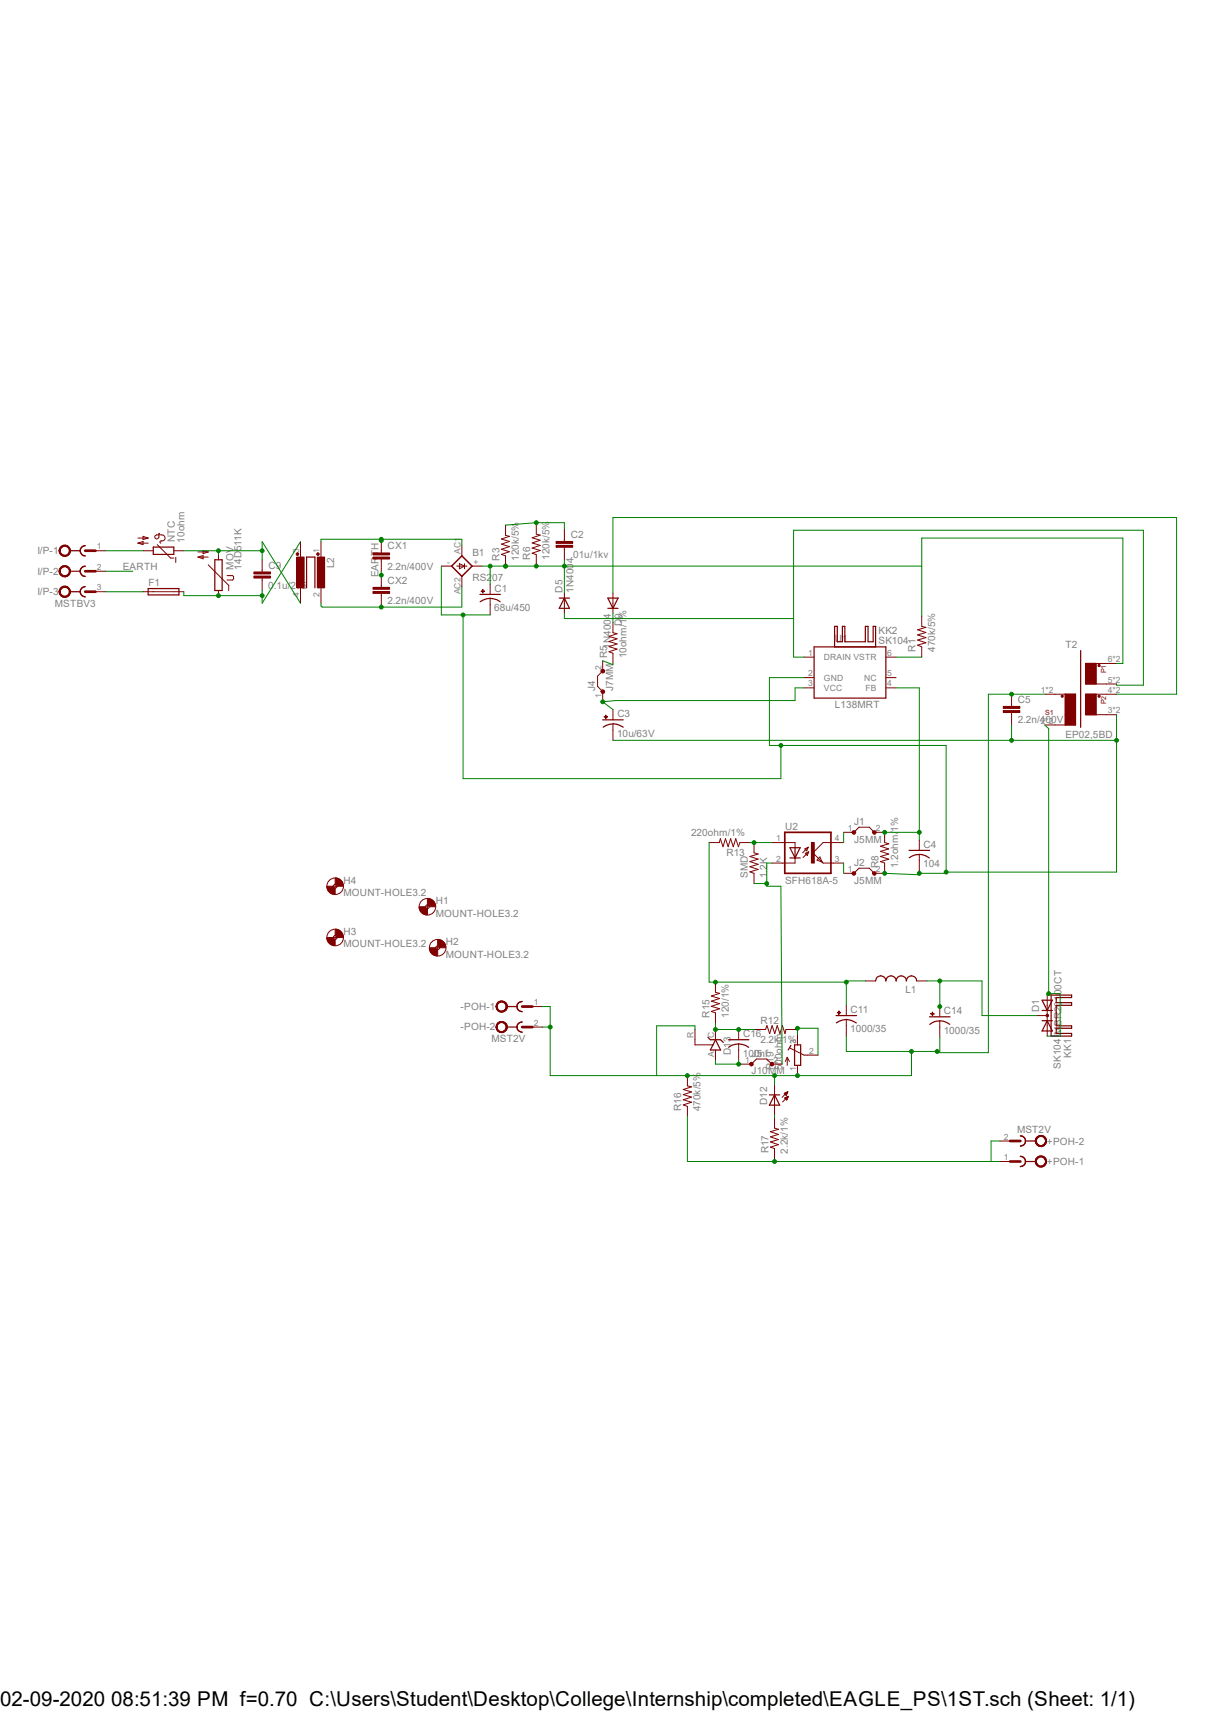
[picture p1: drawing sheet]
<svg xmlns="http://www.w3.org/2000/svg" width="210mm" height="297mm" viewBox="0 0 210 297" stroke-linecap="round" stroke-linejoin="round" font-family="sans-serif">
<path d="M106.3 108v1.8l.7 .1-1.4 .5 1.4 .4-1.4 .5 1.4 .4-1.4 .5 1.4 .4-1.4 .5 .7 .2v1.8M123 146.2h1.8l.1-.7 .5 1.4 .4-1.4 .5 1.4 .4-1.4 .5 1.4 .4-1.4 .5 1.4 .2-.7h1.8M153.4 144.4v1.8l.7 .2-1.4 .4 1.4 .5-1.4 .4 1.4 .5-1.4 .4 1.4 .5-1.4 .4 .7 .2v1.8M124.1 170.4v1.8l.7 .1-1.4 .5 1.4 .4-1.4 .5 1.4 .4-1.4 .5 1.4 .4-1.4 .5 .7 .2v1.8M131 178.6h1.8l.2-.7 .5 1.4 .4-1.4 .5 1.4 .4-1.4 .5 1.4 .4-1.4 .4 1.4 .2-.7h1.8M146.8 176.9v1.1M134.3 193.9v1.8l.7 .2-1.4 .4 1.4 .5-1.4 .4 1.4 .5-1.4 .4 1.4 .5-1.4 .4 .7 .3v1.7" fill="none" stroke="#800000" stroke-width=".17"/>
<path d="M145 176.2h3.5M145 177.5a2.84 2.84 0 0 1 3.5 0" fill="none" stroke="#800000" stroke-width=".21"/>
<path d="M145.2 175.6l.6 .1z" fill-rule="evenodd" fill="#800000"/>
<path d="M145.2 175.6l.6 .1z" fill="none" stroke="#800000" stroke-width=".17"/>
<path d="M145.5 175.4v.6z" fill-rule="evenodd" fill="#800000"/>
<path d="M145.5 175.4v.6zM146.8 174.4v1.8M146.8 178v1.7M163 177.1v1.1" fill="none" stroke="#800000" stroke-width=".17"/>
<path d="M161.2 176.4h3.6M163 177.1l1.2 .3 .5 .3M163 177.1l-.7 .1-1.1 .5" fill="none" stroke="#800000" stroke-width=".21"/>
<path d="M161.4 175.9h.6z" fill-rule="evenodd" fill="#800000"/>
<path d="M161.4 175.9h.6z" fill="none" stroke="#800000" stroke-width=".17"/>
<path d="M161.7 175.6l.1 .6z" fill-rule="evenodd" fill="#800000"/>
<path d="M85 103.8v1.1M161.7 175.6l.1 .6zM163 174.6v1.8M163 178.2v1.8" fill="none" stroke="#800000" stroke-width=".17"/>
<path d="M83.2 103.1h3.6M83.3 104.4a2.84 2.84 0 0 1 3.4 0" fill="none" stroke="#800000" stroke-width=".21"/>
<path d="M83.4 102.5l.6 .1z" fill-rule="evenodd" fill="#800000"/>
<path d="M83.4 102.5l.6 .1z" fill="none" stroke="#800000" stroke-width=".17"/>
<path d="M83.7 102.3l.1 .6z" fill-rule="evenodd" fill="#800000"/>
<g fill="none" stroke="#800000" stroke-width=".17">
<path d="M44 99.9h2.9v.4h-2.9zM44 99.2h2.9v.4h-2.9zM45.5 97.1v2.1M64.7 96.6h2.9v.4h-2.9zM64.7 95.9h2.9v.4h-2.9zM66.1 93.8v2.1M66.1 97v2.1M66.1 99.8v2.1M96.4 94.6h2.9v.4h-2.9zM96.4 93.9h2.9v.4h-2.9zM97.9 91.8v2.1M97.9 95v2.1"/>
<path d="M45.5 100.3v2.1M64.7 102.6h2.9v.4h-2.9zM64.7 101.9h2.9v.3h-2.9zM66.1 103v2.1M83.7 102.3l.1 .6zM85 101.3v1.8M85 104.9v1.8M106.3 125.6v1.1M174 123.3h2.9v.3h-2.9zM174 122.6h2.9v.3h-2.9zM175.4 120.4v2.2M175.4 123.6v2.2"/>
<path d="M159.4 145.8v1.7M159.4 148.3v2.8M128.1 178.6v1.8M128.1 181.1v2.8"/>
</g>
<path d="M44 99.4h2.9M64.7 96.8h2.9M64.7 96.1h2.9M96.4 94.8h2.9M96.4 94.1h2.9M44 100.1h2.9M64.7 102.8h2.9M64.7 102.1h2.9M174 123.4h2.9M174 122.7h2.9" fill="none" stroke="#800000" stroke-width=".34"/>
<path d="M104.5 124.9h3.6M106.3 125.6h.6l1.2 .6M106.3 125.6h-.6l-1.1 .6M157.6 147.5h3.6M159.4 148.2l1.2 .3 .6 .3M159.4 148.3h-.6l-1.1 .5M126.3 180.4h3.6M126.4 181.7a2.84 2.84 0 0 1 3.4 0" fill="none" stroke="#800000" stroke-width=".21"/>
<path d="M104.8 124.3l.6 .1z" fill-rule="evenodd" fill="#800000"/>
<path d="M104.8 124.3l.6 .1z" fill="none" stroke="#800000" stroke-width=".17"/>
<path d="M105 124.1l.1 .6z" fill-rule="evenodd" fill="#800000"/>
<g fill="none" stroke="#800000" stroke-width=".17">
<path d="M23.9 93.3h1.8M23.9 94.2l.9-.3v.6zM23.9 94.2h1.8M24.8 93l.9 .3-.9 .3zM24.8 95.5h1.8M27.3 94.5l2.3 2.3h.5M27.7 92.5l-.1 .1-.1 .7-.4 .2-.2-.1-.1-.4 .2-.1 1.1-.1a.55 .55 0 0 1 .5 .6 .55 .55 0 0 1-.7 .5l-.2 .1 .2 .2M30.1 95.5h1.8M30.5 96.7v.9M24.8 102.7h7.1M105 124.1l.1 .6zM106.3 123.1v1.8"/>
<path d="M106.3 126.7v1.7"/>
</g>
<path d="M26.6 94.9h3.5v1.3h-3.5zM25.7 102.1h5.3v1.1h-5.3zM177 200.6a.89 .89 0 0 1 .8 .9 .89 .89 0 0 1-.8 .9 .89 .89 0 0 0 .8-.9 .89 .89 0 0 0-.8-.9zM177.8 201.5h1.8" fill="none" stroke="#800000" stroke-width=".21"/>
<path d="M175.2 201.5h1.8" fill="none" stroke="#800000" stroke-width=".47"/>
<path d="M179.9 200.8a.98 .98 0 0 1 1.5 .3 .98 .98 0 0 1-.7 1.4 .98 .98 0 0 1-1.2-1h.2a.81 .81 0 0 1 1.1-.8 .81 .81 0 0 1 .3 1.3 .81 .81 0 0 1-1.3-.2l-.1-.3h-.2l.1-.4z" fill-rule="evenodd" fill="#800000"/>
<path d="M179.9 200.8a.98 .98 0 0 1 1.5 .3 .98 .98 0 0 1-.7 1.4 .98 .98 0 0 1-1.2-1h.2a.81 .81 0 0 1 1.1-.8 .81 .81 0 0 1 .3 1.3 .81 .81 0 0 1-1.3-.2l-.1-.3h-.2l.1-.4z" fill="none" stroke="#800000" stroke-width=".17"/>
<path d="M179.9 200.8a.98 .98 0 0 1 1.5 .3 .98 .98 0 0 1-.7 1.4 .98 .98 0 0 1-1.2-1h.2a.81 .81 0 0 1 1.1-.8 .81 .81 0 0 1 .3 1.3 .81 .81 0 0 1-1.3-.2l-.1-.3h-.2l.1-.4z" fill-rule="evenodd" fill="#800000"/>
<path d="M173.4 201.5h1.8M179.9 200.8a.98 .98 0 0 1 1.5 .3 .98 .98 0 0 1-.7 1.4 .98 .98 0 0 1-1.2-1h.2a.81 .81 0 0 1 1.1-.8 .81 .81 0 0 1 .3 1.3 .81 .81 0 0 1-1.3-.2l-.1-.3h-.2l.1-.4z" fill="none" stroke="#800000" stroke-width=".17"/>
<path d="M177 197.1a.89 .89 0 0 1 .8 .9 .89 .89 0 0 1-.8 .8 .89 .89 0 0 0 .8-.8 .89 .89 0 0 0-.8-.9zM177.8 198h1.8" fill="none" stroke="#800000" stroke-width=".21"/>
<path d="M175.2 198h1.8" fill="none" stroke="#800000" stroke-width=".47"/>
<path d="M179.9 197.2a.98 .98 0 0 1 1.5 .3 .98 .98 0 0 1-.7 1.4 .98 .98 0 0 1-1.2-.9h.2a.81 .81 0 0 1 1.1-.8 .81 .81 0 0 1 .3 1.3 .81 .81 0 0 1-1.3-.2l-.1-.3h-.2l.1-.5z" fill-rule="evenodd" fill="#800000"/>
<path d="M179.9 197.2a.98 .98 0 0 1 1.5 .3 .98 .98 0 0 1-.7 1.4 .98 .98 0 0 1-1.2-.9h.2a.81 .81 0 0 1 1.1-.8 .81 .81 0 0 1 .3 1.3 .81 .81 0 0 1-1.3-.2l-.1-.3h-.2l.1-.5z" fill="none" stroke="#800000" stroke-width=".17"/>
<path d="M179.9 197.2a.98 .98 0 0 1 1.5 .3 .98 .98 0 0 1-.7 1.4 .98 .98 0 0 1-1.2-.9h.2a.81 .81 0 0 1 1.1-.8 .81 .81 0 0 1 .3 1.3 .81 .81 0 0 1-1.3-.2l-.1-.3h-.2l.1-.5z" fill-rule="evenodd" fill="#800000"/>
<path d="M173.4 198h1.8M179.9 197.2a.98 .98 0 0 1 1.5 .3 .98 .98 0 0 1-.7 1.4 .98 .98 0 0 1-1.2-.9h.2a.81 .81 0 0 1 1.1-.8 .81 .81 0 0 1 .3 1.3 .81 .81 0 0 1-1.3-.2l-.1-.3h-.2l.1-.5z" fill="none" stroke="#800000" stroke-width=".17"/>
<path d="M87.9 174.6h1.8M89.9 174a.88 .88 0 0 0-.2 1 .88 .88 0 0 0 .9 .5 .89 .89 0 0 1-.9-.9 .89 .89 0 0 1 .9-.9z" fill="none" stroke="#800000" stroke-width=".21"/>
<path d="M90.6 174.6h1.7" fill="none" stroke="#800000" stroke-width=".47"/>
<path d="M86.3 173.9a.99 .99 0 0 1 1.6 .2 .99 .99 0 0 1-.6 1.5 .99 .99 0 0 1-1.3-1h.2a.79 .79 0 0 1 1.1-.7 .79 .79 0 0 1 .3 1.2 .79 .79 0 0 1-1.3-.1l-.1-.4h-.2z" fill-rule="evenodd" fill="#800000"/>
<path d="M86.3 173.9a.99 .99 0 0 1 1.6 .2 .99 .99 0 0 1-.6 1.5 .99 .99 0 0 1-1.3-1h.2a.79 .79 0 0 1 1.1-.7 .79 .79 0 0 1 .3 1.2 .79 .79 0 0 1-1.3-.1l-.1-.4h-.2z" fill="none" stroke="#800000" stroke-width=".17"/>
<path d="M86.3 173.9a.99 .99 0 0 1 1.6 .2 .99 .99 0 0 1-.6 1.5 .99 .99 0 0 1-1.3-1h.2a.79 .79 0 0 1 1.1-.7 .79 .79 0 0 1 .3 1.2 .79 .79 0 0 1-1.3-.1l-.1-.4h-.2z" fill-rule="evenodd" fill="#800000"/>
<path d="M86.3 173.9a.99 .99 0 0 1 1.6 .2 .99 .99 0 0 1-.6 1.5 .99 .99 0 0 1-1.3-1h.2a.79 .79 0 0 1 1.1-.7 .79 .79 0 0 1 .3 1.2 .79 .79 0 0 1-1.3-.1l-.1-.4h-.2zM92.3 174.6h1.8" fill="none" stroke="#800000" stroke-width=".17"/>
<path d="M87.9 178.2h1.8M89.9 177.5a.88 .88 0 0 0-.2 1 .88 .88 0 0 0 .9 .6 .89 .89 0 0 1-.9-.9 .89 .89 0 0 1 .9-.9z" fill="none" stroke="#800000" stroke-width=".21"/>
<path d="M90.6 178.2h1.7" fill="none" stroke="#800000" stroke-width=".47"/>
<path d="M86.3 177.5a.99 .99 0 0 1 1.6 .2 .99 .99 0 0 1-.6 1.4 .99 .99 0 0 1-1.3-.9h.2a.79 .79 0 0 1 1.1-.8 .79 .79 0 0 1 .3 1.3 .79 .79 0 0 1-1.3-.2l-.1-.3h-.2z" fill-rule="evenodd" fill="#800000"/>
<path d="M86.3 177.5a.99 .99 0 0 1 1.6 .2 .99 .99 0 0 1-.6 1.4 .99 .99 0 0 1-1.3-.9h.2a.79 .79 0 0 1 1.1-.8 .79 .79 0 0 1 .3 1.3 .79 .79 0 0 1-1.3-.2l-.1-.3h-.2z" fill="none" stroke="#800000" stroke-width=".17"/>
<path d="M86.3 177.5a.99 .99 0 0 1 1.6 .2 .99 .99 0 0 1-.6 1.4 .99 .99 0 0 1-1.3-.9h.2a.79 .79 0 0 1 1.1-.8 .79 .79 0 0 1 .3 1.3 .79 .79 0 0 1-1.3-.2l-.1-.3h-.2z" fill-rule="evenodd" fill="#800000"/>
<path d="M86.3 177.5a.99 .99 0 0 1 1.6 .2 .99 .99 0 0 1-.6 1.4 .99 .99 0 0 1-1.3-.9h.2a.79 .79 0 0 1 1.1-.8 .79 .79 0 0 1 .3 1.3 .79 .79 0 0 1-1.3-.2l-.1-.3h-.2zM92.3 178.2h1.8" fill="none" stroke="#800000" stroke-width=".17"/>
<path d="M12.1 95.5h1.8M14.2 94.9l.6-.2a.89 .89 0 0 0-.9 .8 .89 .89 0 0 0 .9 .9 .88 .88 0 0 1-.8-.5 .88 .88 0 0 1 .2-1z" fill="none" stroke="#800000" stroke-width=".21"/>
<path d="M14.8 95.5h1.8" fill="none" stroke="#800000" stroke-width=".47"/>
<path d="M10.6 94.8a.98 .98 0 0 1 1.5 .3 .98 .98 0 0 1-.7 1.4 .98 .98 0 0 1-1.2-1h.3a.8 .8 0 0 1 1.1-.6 .8 .8 0 0 1 .2 1.3 .8 .8 0 0 1-1.3-.3v-.4h-.3z" fill-rule="evenodd" fill="#800000"/>
<path d="M10.6 94.8a.98 .98 0 0 1 1.5 .3 .98 .98 0 0 1-.7 1.4 .98 .98 0 0 1-1.2-1h.3a.8 .8 0 0 1 1.1-.6 .8 .8 0 0 1 .2 1.3 .8 .8 0 0 1-1.3-.3v-.4h-.3z" fill="none" stroke="#800000" stroke-width=".17"/>
<path d="M10.6 94.8a.98 .98 0 0 1 1.5 .3 .98 .98 0 0 1-.7 1.4 .98 .98 0 0 1-1.2-1h.3a.8 .8 0 0 1 1.1-.6 .8 .8 0 0 1 .2 1.3 .8 .8 0 0 1-1.3-.3v-.4h-.3z" fill-rule="evenodd" fill="#800000"/>
<path d="M10.6 94.8a.98 .98 0 0 1 1.5 .3 .98 .98 0 0 1-.7 1.4 .98 .98 0 0 1-1.2-1h.3a.8 .8 0 0 1 1.1-.6 .8 .8 0 0 1 .2 1.3 .8 .8 0 0 1-1.3-.3v-.4h-.3zM16.6 95.5h1.7" fill="none" stroke="#800000" stroke-width=".17"/>
<path d="M12.1 99.1h1.8M14.2 98.5l.6-.3a.89 .89 0 0 0-.9 .9 .89 .89 0 0 0 .9 .9 .88 .88 0 0 1-.8-.6 .88 .88 0 0 1 .2-.9z" fill="none" stroke="#800000" stroke-width=".21"/>
<path d="M14.8 99.1h1.8" fill="none" stroke="#800000" stroke-width=".47"/>
<path d="M10.6 98.4a.98 .98 0 0 1 1.5 .3 .98 .98 0 0 1-.7 1.4 .98 .98 0 0 1-1.2-1h.3a.8 .8 0 0 1 1.1-.6 .8 .8 0 0 1 .2 1.3 .8 .8 0 0 1-1.3-.4v-.3h-.3z" fill-rule="evenodd" fill="#800000"/>
<path d="M10.6 98.4a.98 .98 0 0 1 1.5 .3 .98 .98 0 0 1-.7 1.4 .98 .98 0 0 1-1.2-1h.3a.8 .8 0 0 1 1.1-.6 .8 .8 0 0 1 .2 1.3 .8 .8 0 0 1-1.3-.4v-.3h-.3z" fill="none" stroke="#800000" stroke-width=".17"/>
<path d="M10.6 98.4a.98 .98 0 0 1 1.5 .3 .98 .98 0 0 1-.7 1.4 .98 .98 0 0 1-1.2-1h.3a.8 .8 0 0 1 1.1-.6 .8 .8 0 0 1 .2 1.3 .8 .8 0 0 1-1.3-.4v-.3h-.3z" fill-rule="evenodd" fill="#800000"/>
<path d="M10.6 98.4a.98 .98 0 0 1 1.5 .3 .98 .98 0 0 1-.7 1.4 .98 .98 0 0 1-1.2-1h.3a.8 .8 0 0 1 1.1-.6 .8 .8 0 0 1 .2 1.3 .8 .8 0 0 1-1.3-.4v-.3h-.3zM16.6 99.1h1.7" fill="none" stroke="#800000" stroke-width=".17"/>
<path d="M12.1 102.7h1.8M14.2 102a.88 .88 0 0 0-.2 1 .88 .88 0 0 0 .8 .5 .89 .89 0 0 1-.9-.8 .89 .89 0 0 1 .9-.9z" fill="none" stroke="#800000" stroke-width=".21"/>
<path d="M14.8 102.7h1.8" fill="none" stroke="#800000" stroke-width=".47"/>
<path d="M10.6 101.9a.98 .98 0 0 1 1.5 .3 .98 .98 0 0 1-.7 1.4 .98 .98 0 0 1-1.2-.9h.3a.8 .8 0 0 1 1.1-.7 .8 .8 0 0 1 .2 1.3 .8 .8 0 0 1-1.3-.3v-.3h-.3z" fill-rule="evenodd" fill="#800000"/>
<path d="M10.6 101.9a.98 .98 0 0 1 1.5 .3 .98 .98 0 0 1-.7 1.4 .98 .98 0 0 1-1.2-.9h.3a.8 .8 0 0 1 1.1-.7 .8 .8 0 0 1 .2 1.3 .8 .8 0 0 1-1.3-.3v-.3h-.3z" fill="none" stroke="#800000" stroke-width=".17"/>
<path d="M10.6 101.9a.98 .98 0 0 1 1.5 .3 .98 .98 0 0 1-.7 1.4 .98 .98 0 0 1-1.2-.9h.3a.8 .8 0 0 1 1.1-.7 .8 .8 0 0 1 .2 1.3 .8 .8 0 0 1-1.3-.3v-.3h-.3z" fill-rule="evenodd" fill="#800000"/>
<path d="M10.6 101.9a.98 .98 0 0 1 1.5 .3 .98 .98 0 0 1-.7 1.4 .98 .98 0 0 1-1.2-.9h.3a.8 .8 0 0 1 1.1-.7 .8 .8 0 0 1 .2 1.3 .8 .8 0 0 1-1.3-.3v-.3h-.3zM16.6 102.7h1.7M97.9 102.9v3.5M106.3 102.9v3.5M150.1 170.2h1.7M159 170.2h1.7M181.6 174.4v3.6" fill="none" stroke="#800000" stroke-width=".17"/>
<path d="M97 103.8h1.8M97.9 103.8l.9 1.7h-1.8zM105.4 103.8h1.8l-.9 1.7zM105.4 105.5h1.8M151.8 170.2a.89 .89 0 0 1 .9-.9 .89 .89 0 0 1 .9 .9 .89 .89 0 0 1 .9-.9 .89 .89 0 0 1 .9 .9 .89 .89 0 0 1 .9-.9 .89 .89 0 0 1 .9 .9 .89 .89 0 0 1 .9-.9 .89 .89 0 0 1 .9 .9M180.7 177.1h1.8M180.7 173.5h1.8l-.9 1.8zM180.7 175.3h1.8M181.6 177.1l.9 1.8h-1.8z" fill="none" stroke="#800000" stroke-width=".21"/>
<circle cx="181.6" cy="176.2" r=".24" fill="#800000"/>
<g fill="none" stroke="#800000" stroke-width=".17">
<path d="M34.3 95.8h1.8M34.3 96.6l.9-.2v.5zM34.3 96.6h1.8M35.2 95.5l.9 .3-.9 .3zM36.1 98l3.6 3.6v.8M37.9 96.2v.9M39.4 99.9h.9l.2 .1v.4l-.2 .2h-.9M76.5 98.2h1.8M79.2 98.2h1.8M79.7 97.8l.9 .4-.9 .5zM80.1 94.7v1.7M80.1 100v1.8"/>
<path d="M80.6 97.8v.9M81.9 98.2h1.8M37.9 102.4v.9M135.6 146.2h2.3v.9M137.9 148.8v.9h-2.3M139.6 147.3l.6-.3-.3 .6zM139.7 148l.6-.2-.3 .6zM140.2 147l-1 1M140.3 147.8l-1 1M142.2 148.7l.4 .9-.9-.4zM144.5 146.2h-1.8l-1.7 1.8 1.7 1.7h1.8M179.8 176.2h1.8"/>
<path d="M181.6 172.6v1.8M181.6 178v1.7"/>
<circle cx="181.6" cy="176.2" r=".24"/>
</g>
<path d="M37.3 97.1h1.2v5.3h-1.2zM137 147.1h1.8l-.9 1.7zM137 148.8h1.8M137.9 147.1v1.7" fill="none" stroke="#800000" stroke-width=".21"/>
<path d="M78.3 98.2l1.8-1.8 1.8 1.8-1.8 1.8z" fill="none" stroke="#800000" stroke-width=".25"/>
<path d="M136.1 144.4h8v7.1h-8z" fill="none" stroke="#800000" stroke-width=".3"/>
<path d="M140.7 146.2h.5v3.5h-.5z" fill-rule="evenodd" fill="#800000"/>
<g fill="none" stroke="#800000" stroke-width=".17">
<path d="M133.9 146.2h1.7M133.9 149.7h1.7M140.7 146.2h.5v3.5h-.5zM144.5 146.2h1.8M144.5 149.7h1.8M120.5 178.6v2.7h3.2M124.1 178.6v1.8M124.1 182.2v1.7M134.3 188.2v5.3M136 189.7h.5M136.1 189.7h.4M136.1 190.5h.5"/>
<path d="M136.1 189.8h.3M136.2 190.6h.3M136.2 190.5h.4M136.2 189.9h.2M136.2 189.6h.4M136.3 190.7h.2M136.3 189.9h.1M136.3 190.4h.4M136.3 190h.1M136.4 190.8h.1M136.4 189.5h.2M136.4 190.3h.3"/>
<path d="M136.5 189.5h.1M136.6 190.3h.1M136.6 189.4l-1 1M136.6 189.4l-.2 .6-.4-.3M136.6 189.4l-.6 .3M136.6 189.4h.1M136.7 190.2l-1 1M136.7 190.2l-.3 .6-.3-.3M136.7 190.2l-.6 .3M136.7 190.2h.1"/>
</g>
<path d="M53.2 102v-5.4h1.4v5.4M144.7 108.7h.5v2.6h.9v-2.6h.4v2.6h3.6v-2.6h.4v2.6h.9v-2.6h.4v3.5h-7.1zM122.8 180l.4 .4h1.8l.4 .4M182.3 172.6h3.5v.5h-2.6v.8h2.6v.5h-2.6v3.6h2.6v.4h-2.6v.9h2.6v.4h-3.5zM124.1 180.4l.9 1.8h-1.8zM133.4 189.9h1.8M134.3 189.9l.9 1.8h-1.8z" fill="none" stroke="#800000" stroke-width=".21"/>
<circle cx="51.6" cy="96.1" r=".24" fill="#800000"/>
<circle cx="51.6" cy="96.1" r=".24" fill="none" stroke="#800000" stroke-width=".17"/>
<circle cx="55.1" cy="96.1" r=".24" fill="#800000"/>
<circle cx="55.1" cy="96.1" r=".24" fill="none" stroke="#800000" stroke-width=".17"/>
<path d="M55 96.6h1.3v5.4h-1.3z" fill-rule="evenodd" fill="#800000"/>
<path d="M55 96.6h1.3v5.4h-1.3z" fill="none" stroke="#800000" stroke-width=".17"/>
<path d="M51.5 96.6h1.2v5.4h-1.2z" fill-rule="evenodd" fill="#800000"/>
<g fill="none" stroke="#800000" stroke-width=".17">
<path d="M51.5 96.6h1.2v5.4h-1.2zM52.1 94v3.5M55.7 94v3.5M52.1 101.1v3.5M55.7 101.1v3.5M139.4 117.6h1.8M139.4 119.3h1.8M139.4 114h1.8M153.6 117.6h1.8M153.6 119.3h1.8M153.6 114h1.8M190.1 115.1h1.8"/>
<path d="M190.1 118.7h1.8M183 120.4h1.7M183 125.8h1.7M190.1 120.4h1.8M190.1 124h1.8M138.3 179.5v1.8M136.5 183.4v1.4M136.5 183.4l-.3 .7M136.5 183.4l.4 .7M137 181.8l2.4 1.2h2.5M138.3 184.8v1.8"/>
</g>
<path d="M141.2 112.2h12.4v8.9h-12.4zM187.4 112.9v13.3M188.3 115.1h1.8v3.6h-1.8zM184.7 120.4h1.8v5.4h-1.8zM188.3 120.4h1.8v3.6h-1.8zM137.2 181.4l-.5 .8M137.8 181.3h1.1v3.5h-1.1z" fill="none" stroke="#800000" stroke-width=".21"/>
<path d="M184.1 120.7h.3v.2h-.3z" fill-rule="evenodd" fill="#800000"/>
<path d="M184.1 120.7h.3v.2h-.3z" fill="none" stroke="#800000" stroke-width=".17"/>
<path d="M190.5 115.3h.3v.3h-.3z" fill-rule="evenodd" fill="#800000"/>
<path d="M190.5 115.3h.3v.3h-.3z" fill="none" stroke="#800000" stroke-width=".17"/>
<path d="M190.5 120.7h.3v.2h-.3z" fill-rule="evenodd" fill="#800000"/>
<path d="M190.5 120.7h.3v.2h-.3z" fill="none" stroke="#800000" stroke-width=".17"/>
<path d="M188.3 115.1h1.8v3.6h-1.8z" fill-rule="evenodd" fill="#800000"/>
<path d="M188.3 115.1h1.8v3.6h-1.8z" fill="none" stroke="#800000" stroke-width=".17"/>
<path d="M188.3 120.4h1.8v3.6h-1.8z" fill-rule="evenodd" fill="#800000"/>
<path d="M188.3 120.4h1.8v3.6h-1.8z" fill="none" stroke="#800000" stroke-width=".17"/>
<path d="M184.7 120.4h1.8v5.4h-1.8z" fill-rule="evenodd" fill="#800000"/>
<path d="M191.9 115.1h1.7M191.9 118.7h1.7M181.2 120.4h1.8M181.2 125.8h1.8M184.7 120.4h1.8v5.4h-1.8zM191.9 120.4h1.7M191.9 124h1.7" fill="none" stroke="#800000" stroke-width=".17"/>
<path d="M74.1 155.9a1.38 1.38 0 0 1 1.4 1.4h-1l-.2-.3-.2-.1z" fill-rule="evenodd" fill="#800000"/>
<path d="M74.1 155.9a1.38 1.38 0 0 1 1.4 1.4h-1l-.2-.3-.2-.1z" fill="none" stroke="#800000" stroke-width=".17"/>
<path d="M72.7 157.3h1l.2 .3h.2v1.1a1.38 1.38 0 0 1-1.4-1.4z" fill-rule="evenodd" fill="#800000"/>
<g fill="none" stroke="#800000" stroke-width=".17">
<path d="M72.7 157.3h1l.2 .3h.2v1.1a1.38 1.38 0 0 1-1.4-1.4zM73.7 157.3h.8M74.1 156.9v.7"/>
<circle cx="74.1" cy="157.3" r="1.44"/>
<circle cx="74.1" cy="157.3" r=".33"/>
</g>
<path d="M75.9 163a1.38 1.38 0 0 1 1.4 1.4h-1.1v-.2l-.3-.2z" fill-rule="evenodd" fill="#800000"/>
<path d="M75.9 163a1.38 1.38 0 0 1 1.4 1.4h-1.1v-.2l-.3-.2z" fill="none" stroke="#800000" stroke-width=".17"/>
<path d="M74.5 164.4h1l.2 .3 .2 .1v1a1.32 1.32 0 0 1-1.4-1.4z" fill-rule="evenodd" fill="#800000"/>
<g fill="none" stroke="#800000" stroke-width=".17">
<path d="M74.5 164.4h1l.2 .3 .2 .1v1a1.32 1.32 0 0 1-1.4-1.4zM75.5 164.4h.7M75.9 164v.8"/>
<circle cx="75.9" cy="164.4" r="1.44"/>
<circle cx="75.9" cy="164.4" r=".33"/>
</g>
<path d="M58.1 161.2a1.38 1.38 0 0 1 1.4 1.4h-1l-.1-.2-.3-.1z" fill-rule="evenodd" fill="#800000"/>
<path d="M58.1 161.2a1.38 1.38 0 0 1 1.4 1.4h-1l-.1-.2-.3-.1z" fill="none" stroke="#800000" stroke-width=".17"/>
<path d="M56.7 162.6h1l.1 .2 .3 .2v1a1.38 1.38 0 0 1-1.4-1.4z" fill-rule="evenodd" fill="#800000"/>
<g fill="none" stroke="#800000" stroke-width=".17">
<path d="M56.7 162.6h1l.1 .2 .3 .2v1a1.38 1.38 0 0 1-1.4-1.4zM57.7 162.6h.8M58.1 162.3v.7"/>
<circle cx="58.1" cy="162.6" r="1.44"/>
<circle cx="58.1" cy="162.6" r=".33"/>
</g>
<path d="M58.1 152.3a1.38 1.38 0 0 1 1.4 1.5h-1l-.4-.4z" fill-rule="evenodd" fill="#800000"/>
<path d="M58.1 152.3a1.38 1.38 0 0 1 1.4 1.5h-1l-.4-.4z" fill="none" stroke="#800000" stroke-width=".17"/>
<path d="M56.7 153.8h1l.1 .1 .3 .2v1.1a1.38 1.38 0 0 1-1.4-1.4z" fill-rule="evenodd" fill="#800000"/>
<g fill="none" stroke="#800000" stroke-width=".17">
<path d="M87.7 91.1v1.8l.6 .1-1.3 .5 1.3 .4-1.3 .5 1.3 .4-1.3 .5 1.3 .4-1.3 .5 .7 .2v1.8M93 90.9v1.8l.7 .1-1.4 .5 1.4 .4-1.4 .5 1.4 .4-1.4 .5 1.4 .4-1.4 .5 .7 .2v1.8M159.9 106.9v1.8l.7 .1-1.5 .5 1.5 .4-1.5 .5 1.5 .4-1.5 .4 1.5 .5-1.5 .4 .8 .3v1.8M56.7 153.8h1l.1 .1 .3 .2v1.1a1.38 1.38 0 0 1-1.4-1.4zM57.7 153.8h.8M58.1 153.4v.7M148.1 144.4l.9-.9h1.7l.9 .9"/>
<circle cx="58.1" cy="153.8" r="1.44"/>
<circle cx="58.1" cy="153.8" r=".33"/>
</g>
<path d="M147.9 144.2h.4l.1 .2-.1 .3h-.4l-.2-.3h.4h-.4z" fill-rule="evenodd" fill="#800000"/>
<path d="M147.9 144.2h.4l.1 .2-.1 .3h-.4l-.2-.3h.4h-.4z" fill="none" stroke="#800000" stroke-width=".17"/>
<path d="M151.4 144.2h.4l.2 .2-.2 .3h-.4l-.1-.3h.4h-.4z" fill-rule="evenodd" fill="#800000"/>
<path d="M146.3 144.4h1.8M148.1 151.5l.9-.9h1.7l.9 .9M151.4 144.2h.4l.2 .2-.2 .3h-.4l-.1-.3h.4h-.4zM151.6 144.4h1.8" fill="none" stroke="#800000" stroke-width=".17"/>
<path d="M147.9 151.3h.4l.1 .2-.1 .3h-.4l-.2-.3h.4h-.4z" fill-rule="evenodd" fill="#800000"/>
<path d="M147.9 151.3h.4l.1 .2-.1 .3h-.4l-.2-.3h.4h-.4z" fill="none" stroke="#800000" stroke-width=".17"/>
<path d="M151.4 151.3h.4l.2 .2-.2 .3h-.4l-.1-.3h.4h-.4z" fill-rule="evenodd" fill="#800000"/>
<path d="M104.5 116.4l-.9 .9v1.8l.9 .9M146.3 151.5h1.8M151.4 151.3h.4l.2 .2-.2 .3h-.4l-.1-.3h.4h-.4zM151.6 151.5h1.8M119.2 186.6v1.8l.7 .2-1.4 .4 1.4 .4-1.4 .5 1.4 .4-1.4 .5 1.4 .4-1.4 .5 .7 .2v1.8" fill="none" stroke="#800000" stroke-width=".17"/>
<path d="M104.3 119.8h.5v.4h-.5l-.1-.2h.4h-.4z" fill-rule="evenodd" fill="#800000"/>
<path d="M104.3 119.8h.5v.4h-.5l-.1-.2h.4h-.4z" fill="none" stroke="#800000" stroke-width=".17"/>
<path d="M104.3 116.2h.5v.5h-.5l-.1-.3h.4h-.4z" fill-rule="evenodd" fill="#800000"/>
<path d="M104.3 116.2h.5v.5h-.5l-.1-.3h.4h-.4zM104.5 114.6v1.8M104.5 120v1.8M130.3 184.6l.9-.9h1.8l.9 .9" fill="none" stroke="#800000" stroke-width=".17"/>
<path d="M130.1 184.4l.2-.1 .3 .1v.4l-.3 .2-.2-.2-.1-.2h.3h-.3z" fill-rule="evenodd" fill="#800000"/>
<path d="M130.1 184.4l.2-.1 .3 .1v.4l-.3 .2-.2-.2-.1-.2h.3h-.3z" fill="none" stroke="#800000" stroke-width=".17"/>
<path d="M133.6 184.4l.3-.1 .2 .1v.4l-.2 .2-.3-.2v-.2h.3h-.3z" fill-rule="evenodd" fill="#800000"/>
<path d="M130.8 146.2v1.8l.7 .2-1.5 .4 1.5 .5-1.5 .4 1.5 .4-1.5 .5 1.5 .4-1.5 .5 .8 .2v1.8M128.5 184.6h1.8M133.6 184.4l.3-.1 .2 .1v.4l-.2 .2-.3-.2v-.2h.3h-.3zM133.9 184.6h1.7" fill="none" stroke="#800000" stroke-width=".17"/>
<path d="M18.3 95.5h6.5M31.9 95.5h13.6M37.9 95.5v.7M18.3 102.7h6.5" fill="none" stroke="#008000" stroke-width=".17"/>
<circle cx="37.9" cy="95.5" r=".33" fill="#008000"/>
<g fill="none" stroke="#008000" stroke-width=".17">
<path d="M45.5 94v3.1"/>
<circle cx="37.9" cy="95.5" r=".33"/>
</g>
<circle cx="45.5" cy="95.5" r=".33" fill="#008000"/>
<g fill="none" stroke="#008000" stroke-width=".17">
<path d="M45.5 94l6.6 10.6M31.9 102.7v.6h13.6"/>
<circle cx="45.5" cy="95.5" r=".33"/>
</g>
<circle cx="37.9" cy="103.3" r=".33" fill="#008000"/>
<g fill="none" stroke="#008000" stroke-width=".17">
<path d="M45.5 102.4v2.2"/>
<circle cx="37.9" cy="103.3" r=".33"/>
</g>
<circle cx="45.5" cy="103.3" r=".33" fill="#008000"/>
<g fill="none" stroke="#008000" stroke-width=".17">
<path d="M52.1 94l-6.6 10.6M55.7 94v-.4h24.4v1.1M66.1 93.6v.4"/>
<circle cx="45.5" cy="103.3" r=".33"/>
</g>
<circle cx="66.1" cy="93.6" r=".33" fill="#008000"/>
<circle cx="66.1" cy="93.6" r=".33" fill="none" stroke="#008000" stroke-width=".17"/>
<circle cx="66.1" cy="93.8" r=".33" fill="#008000"/>
<g fill="none" stroke="#008000" stroke-width=".17">
<path d="M66.1 105.1v.2M80.1 101.8v3.5h-24.2l-.2-.2v-.5"/>
<circle cx="66.1" cy="93.8" r=".33"/>
</g>
<circle cx="66.1" cy="105.3" r=".33" fill="#008000"/>
<g fill="none" stroke="#008000" stroke-width=".17">
<path d="M18.3 99.1h4.7M66.1 99.1v.9"/>
<circle cx="66.1" cy="105.3" r=".33"/>
</g>
<circle cx="66.1" cy="99.8" r=".33" fill="#008000"/>
<g fill="none" stroke="#008000" stroke-width=".17">
<path d="M83.7 98.2h4M85 98.2v3.1"/>
<circle cx="66.1" cy="99.8" r=".33"/>
</g>
<circle cx="85" cy="98.2" r=".33" fill="#008000"/>
<g fill="none" stroke="#008000" stroke-width=".17">
<path d="M93 98v.2h-5.3"/>
<circle cx="85" cy="98.2" r=".33"/>
</g>
<circle cx="87.7" cy="98.2" r=".33" fill="#008000"/>
<g fill="none" stroke="#008000" stroke-width=".17">
<path d="M93 98.2h4.9"/>
<circle cx="87.7" cy="98.2" r=".33"/>
</g>
<circle cx="93" cy="98.2" r=".33" fill="#008000"/>
<g fill="none" stroke="#008000" stroke-width=".17">
<path d="M97.9 97.1v5.8"/>
<circle cx="93" cy="98.2" r=".33"/>
</g>
<circle cx="97.9" cy="98.2" r=".33" fill="#008000"/>
<g fill="none" stroke="#008000" stroke-width=".17">
<path d="M97.9 98.2h62M159.9 106.9v-13.6h34.8v21.8h-1.1"/>
<circle cx="97.9" cy="98.2" r=".33"/>
</g>
<circle cx="87.7" cy="98.2" r=".33" fill="#008000"/>
<g fill="none" stroke="#008000" stroke-width=".17">
<path d="M93 90.7l-5.3 .4M93 90.7v.2M93 90.7h4.9v1.1"/>
<circle cx="87.7" cy="98.2" r=".33"/>
</g>
<circle cx="93" cy="90.7" r=".33" fill="#008000"/>
<g fill="none" stroke="#008000" stroke-width=".17">
<path d="M123 146.2v24.2h1.1M150.1 170.2h-3.3v4.2"/>
<circle cx="93" cy="90.7" r=".33"/>
</g>
<circle cx="146.8" cy="170.4" r=".33" fill="#008000"/>
<g fill="none" stroke="#008000" stroke-width=".17">
<path d="M124.1 170.4h22.7"/>
<circle cx="146.8" cy="170.4" r=".33"/>
</g>
<circle cx="124.1" cy="170.4" r=".33" fill="#008000"/>
<g fill="none" stroke="#008000" stroke-width=".17">
<path d="M160.7 170.2h9.6v6h9.5M163 170.2v4.6"/>
<circle cx="124.1" cy="170.4" r=".33"/>
</g>
<circle cx="163" cy="170.2" r=".33" fill="#008000"/>
<circle cx="163" cy="170.2" r=".33" fill="none" stroke="#008000" stroke-width=".17"/>
<circle cx="163" cy="174.6" r=".33" fill="#008000"/>
<g fill="none" stroke="#008000" stroke-width=".17">
<path d="M130.1 146.2h3.8"/>
<circle cx="163" cy="174.6" r=".33"/>
</g>
<circle cx="130.8" cy="146.2" r=".33" fill="#008000"/>
<g fill="none" stroke="#008000" stroke-width=".17">
<path d="M181.2 125.8l.7 .6v46M181.6 172.6v-.2h2.3v7.3h-2.3"/>
<circle cx="130.8" cy="146.2" r=".33"/>
</g>
<circle cx="181.9" cy="172.4" r=".33" fill="#008000"/>
<g fill="none" stroke="#008000" stroke-width=".17">
<path d="M124.1 177.5v1.1h6.9"/>
<circle cx="181.9" cy="172.4" r=".33"/>
</g>
<circle cx="124.1" cy="178.6" r=".33" fill="#008000"/>
<circle cx="124.1" cy="178.6" r=".33" fill="none" stroke="#008000" stroke-width=".17"/>
<circle cx="128.1" cy="178.6" r=".33" fill="#008000"/>
<g fill="none" stroke="#008000" stroke-width=".17">
<path d="M138.3 178.4l-.2 .2M138.3 178.4v1.1M138.3 178.4h3.6"/>
<circle cx="128.1" cy="178.6" r=".33"/>
</g>
<circle cx="138.3" cy="178.4" r=".33" fill="#008000"/>
<g fill="none" stroke="#008000" stroke-width=".17">
<path d="M141.9 178.4v4.6M119.2 193.7v7.8h54.2M134.3 193.5v.4M173.4 198h-1.5v3.5M134.3 201v.5"/>
<circle cx="138.3" cy="178.4" r=".33"/>
</g>
<circle cx="134.3" cy="201.5" r=".33" fill="#008000"/>
<g fill="none" stroke="#008000" stroke-width=".17">
<path d="M94.1 174.6h1.3v3.6h-1.3M113.9 178h6.6v.6"/>
<circle cx="134.3" cy="201.5" r=".33"/>
</g>
<circle cx="95.4" cy="178.2" r=".33" fill="#008000"/>
<g fill="none" stroke="#008000" stroke-width=".17">
<path d="M95.4 178.2v8.4h42.9M134.3 186.6v1.6"/>
<circle cx="95.4" cy="178.2" r=".33"/>
</g>
<circle cx="134.3" cy="186.6" r=".33" fill="#008000"/>
<g fill="none" stroke="#008000" stroke-width=".17">
<path d="M113.9 178v8.6"/>
<circle cx="134.3" cy="186.6" r=".33"/>
</g>
<circle cx="138.3" cy="186.6" r=".33" fill="#008000"/>
<g fill="none" stroke="#008000" stroke-width=".17">
<path d="M146.8 179.7v2.7h16.2v-2.4M158.1 182.4v4.2h-19.8"/>
<circle cx="138.3" cy="186.6" r=".33"/>
</g>
<circle cx="158.1" cy="182.4" r=".33" fill="#008000"/>
<g fill="none" stroke="#008000" stroke-width=".17">
<path d="M181.2 120.4h-9.8v62.2h-8.9v-.2"/>
<circle cx="158.1" cy="182.4" r=".33"/>
</g>
<circle cx="162.5" cy="182.4" r=".33" fill="#008000"/>
<circle cx="162.5" cy="182.4" r=".33" fill="none" stroke="#008000" stroke-width=".17"/>
<circle cx="175.4" cy="120.4" r=".33" fill="#008000"/>
<circle cx="175.4" cy="120.4" r=".33" fill="none" stroke="#008000" stroke-width=".17"/>
<circle cx="119.2" cy="186.6" r=".33" fill="#008000"/>
<g fill="none" stroke="#008000" stroke-width=".17">
<path d="M130.8 153.3h2.2M133.9 149.7h-.9v4.1h2.4l.2 30.8"/>
<circle cx="119.2" cy="186.6" r=".33"/>
</g>
<circle cx="133" cy="153.3" r=".33" fill="#008000"/>
<g fill="none" stroke="#008000" stroke-width=".17">
<path d="M106.3 106.4v1.6M139.4 119.3h-1.5v2.2h-31.1l-2.3 .3 1.8 1.3"/>
<circle cx="133" cy="153.3" r=".33"/>
</g>
<circle cx="104.5" cy="121.8" r=".33" fill="#008000"/>
<g fill="none" stroke="#008000" stroke-width=".17">
<path d="M76.5 98.2v8.5h8.5M80.3 106.7v28.4h55.1M97.9 106.4v.9h39.7M106.3 102.9v-13.1h97.7v30.6h-10.4M139.4 114h-1.8v-22h60.7v26.9h-4.7v-.2M155.4 114h4.5"/>
<circle cx="104.5" cy="121.8" r=".33"/>
</g>
<circle cx="80.3" cy="106.7" r=".33" fill="#008000"/>
<g fill="none" stroke="#008000" stroke-width=".17">
<path d="M139.4 117.6h-6v11.7h30.7v22.2h-4.7v-.4M135.4 129.3v5.8"/>
<circle cx="80.3" cy="106.7" r=".33"/>
</g>
<circle cx="135.4" cy="129.3" r=".33" fill="#008000"/>
<g fill="none" stroke="#008000" stroke-width=".17">
<path d="M193.6 128.4v22.9h-29.5"/>
<circle cx="135.4" cy="129.3" r=".33"/>
</g>
<circle cx="164.1" cy="151.3" r=".33" fill="#008000"/>
<g fill="none" stroke="#008000" stroke-width=".17">
<path d="M106.3 128.4h69.1M193.6 124v4.4"/>
<circle cx="164.1" cy="151.3" r=".33"/>
</g>
<circle cx="193.6" cy="128.4" r=".33" fill="#008000"/>
<g fill="none" stroke="#008000" stroke-width=".17">
<path d="M175.4 125.8v2.6h18.2"/>
<circle cx="193.6" cy="128.4" r=".33"/>
</g>
<circle cx="175.4" cy="128.4" r=".33" fill="#008000"/>
<g fill="none" stroke="#008000" stroke-width=".17">
<path d="M153.4 151.5l6 .3v-.3"/>
<circle cx="175.4" cy="128.4" r=".33"/>
</g>
<circle cx="153.4" cy="151.5" r=".33" fill="#008000"/>
<circle cx="153.4" cy="151.5" r=".33" fill="none" stroke="#008000" stroke-width=".17"/>
<circle cx="159.4" cy="151.5" r=".33" fill="#008000"/>
<g fill="none" stroke="#008000" stroke-width=".17">
<path d="M155.4 119.3h4v26.5M146.3 144.4v1.8M153.4 144.4h6"/>
<circle cx="159.4" cy="151.5" r=".33"/>
</g>
<circle cx="153.4" cy="144.4" r=".33" fill="#008000"/>
<circle cx="153.4" cy="144.4" r=".33" fill="none" stroke="#008000" stroke-width=".17"/>
<circle cx="159.4" cy="144.4" r=".33" fill="#008000"/>
<g fill="none" stroke="#008000" stroke-width=".17">
<path d="M104.5 114.6l1.8 .7v-.2M146.3 149.7v1.8M124.1 183.9v.7h4v-.7"/>
<circle cx="159.4" cy="144.4" r=".33"/>
</g>
<circle cx="128.1" cy="184.6" r=".33" fill="#008000"/>
<g fill="none" stroke="#008000" stroke-width=".17">
<path d="M128.1 184.6h.4"/>
<circle cx="128.1" cy="184.6" r=".33"/>
</g>
<text font-size="3.6" x="0" y="296">02-09-2020 08:51:39 PM f=0.70 C:\Users\Student\Desktop\College\Internship\completed\EAGLE_PS\1ST.sch (Sheet: 1/1)</text>
<g font-size="1.7" fill="#808080">
<text x="30.3" y="94.1" transform="rotate(-90 30.3 94.1)">NTC</text>
<text x="32" y="94.1" transform="rotate(-90 32 94.1)">10ohm</text>
<text x="67.2" y="95.3">CX1</text>
<text x="99" y="93.3">C2</text>
<text x="6.5" y="96.2">I/P-1</text>
<text x="6.5" y="99.7">I/P-2</text>
<text x="21.3" y="98.9">EARTH</text>
<text x="25.7" y="101.7">F1</text>
<text x="40.5" y="98.8" transform="rotate(-90 40.5 98.8)">MOV</text>
<text x="41.9" y="98.9" transform="rotate(-90 41.9 98.9)">14D511K</text>
<text x="46.6" y="98.6">C9</text>
<text x="58" y="98.6" transform="rotate(-90 58 98.6)">L2</text>
<text x="65.7" y="100.2" transform="rotate(-90 65.7 100.2)">EARTH</text>
<text x="67.2" y="98.8">2.2n/400V</text>
<text x="67.2" y="101.3">CX2</text>
<text x="81.9" y="100.9">RS207</text>
<text x="81.9" y="96.4">B1</text>
<text x="86.6" y="97.3" transform="rotate(-90 86.6 97.3)">R3</text>
<text x="90" y="97.3" transform="rotate(-90 90 97.3)">120k/5%</text>
<text x="91.9" y="97.1" transform="rotate(-90 91.9 97.1)">R6</text>
<text x="95.3" y="97.1" transform="rotate(-90 95.3 97.1)">120k/5%</text>
<text x="98.9" y="96.9">.01u/1kv</text>
<text x="6.5" y="103.3">I/P-3</text>
<text x="9.5" y="105.3">MSTBV3</text>
<text x="46.5" y="102.2">0.1u/275</text>
<text x="67.2" y="104.9">2.2n/400V</text>
<text x="85.7" y="106">68u/450</text>
<text x="85.8" y="102.7">C1</text>
<text x="97.5" y="102.8" transform="rotate(-90 97.5 102.8)">D5</text>
<text x="99.5" y="102.9" transform="rotate(-90 99.5 102.9)">1N4004</text>
<text x="105.9" y="112.6" transform="rotate(-90 105.9 112.6)">1N4004</text>
<text x="107.9" y="108.7" transform="rotate(-90 107.9 108.7)">D9</text>
<text x="144.8" y="111.3">U1</text>
<text x="152.4" y="111.8">SK104</text>
<text x="152.4" y="110">KK2</text>
<text x="158.8" y="113.1" transform="rotate(-90 158.8 113.1)">R1</text>
<text x="162.2" y="113.1" transform="rotate(-90 162.2 113.1)">470k/5%</text>
<text x="184.8" y="112.4">T2</text>
<text x="103.2" y="119.9" transform="rotate(-90 103.2 119.9)">J4</text>
<text x="105.3" y="114.2" transform="rotate(-90 105.3 114.2)">R5</text>
<text x="106.3" y="119.9" transform="rotate(-90 106.3 119.9)">J7MM</text>
<text x="108.6" y="114.2" transform="rotate(-90 108.6 114.2)">10ohm/1%</text>
<text x="107.1" y="124.4">C3</text>
<text x="144.8" y="122.9">L138MRT</text>
<text x="176.5" y="125.5">2.2n/400V</text>
<text x="176.5" y="122">C5</text>
<text x="107" y="127.8">10u/63V</text>
<text x="184.8" y="128">EP02,5BD</text>
<text x="136.1" y="144">U2</text>
<text x="148.1" y="143.1">J1</text>
<text x="119.8" y="145.1">220ohm/1%</text>
<text x="126" y="148.5">R13</text>
<text x="148.1" y="146.2">J5MM</text>
<text x="160.1" y="147.1">C4</text>
<text x="59.6" y="155.5">MOUNT-HOLE3.2</text>
<text x="59.6" y="153.3">H4</text>
<text x="129.7" y="152.4" transform="rotate(-90 129.7 152.4)">SMD</text>
<text x="133.1" y="152.4" transform="rotate(-90 133.1 152.4)">1.2K</text>
<text x="136.1" y="153.3">SFH618A-5</text>
<text x="148.1" y="153.3">J5MM</text>
<text x="148.1" y="150.2">J2</text>
<text x="152.4" y="150.6" transform="rotate(-90 152.4 150.6)">R8</text>
<text x="155.7" y="150.6" transform="rotate(-90 155.7 150.6)">1.2ohm/1%</text>
<text x="160.1" y="150.5">104</text>
<text x="75.6" y="159">MOUNT-HOLE3.2</text>
<text x="75.6" y="156.9">H1</text>
<text x="59.6" y="164.3">MOUNT-HOLE3.2</text>
<text x="59.6" y="162.2">H3</text>
<text x="77.3" y="166.1">MOUNT-HOLE3.2</text>
<text x="77.3" y="164">H2</text>
<text x="157" y="172.3">L1</text>
<text x="79.9" y="175.2">-POH-1</text>
<text x="79.9" y="178.8">-POH-2</text>
<text x="123.1" y="176.6" transform="rotate(-90 123.1 176.6)">R15</text>
<text x="126.4" y="176.6" transform="rotate(-90 126.4 176.6)">120/1%</text>
<text x="128.9" y="180">C16</text>
<text x="131.9" y="177.6">R12</text>
<text x="147.4" y="179.1">1000/35</text>
<text x="147.5" y="175.7">C11</text>
<text x="163.7" y="179.3">1000/35</text>
<text x="163.7" y="175.9">C14</text>
<text x="180.2" y="175.6" transform="rotate(-90 180.2 175.6)">D1</text>
<text x="184.1" y="179.5" transform="rotate(-90 184.1 179.5)">MBR20100CT</text>
<text x="85.3" y="180.8">MST2V</text>
<text x="126.7" y="183" transform="rotate(-90 126.7 183)">D13</text>
<text x="128.8" y="183.3">100nf</text>
<text x="130.3" y="183.3">J5</text>
<text x="131.9" y="180.9">2.2k/1%</text>
<text x="134.2" y="185.7" transform="rotate(-90 134.2 185.7)">R19</text>
<text x="135.6" y="185.7" transform="rotate(-90 135.6 185.7)">500ohm</text>
<text x="184" y="185.4" transform="rotate(-90 184 185.4)">SK104</text>
<text x="185.8" y="183.5" transform="rotate(-90 185.8 183.5)">KK1</text>
<text x="130.3" y="186.4">J10MM</text>
<text x="133.1" y="191.7" transform="rotate(-90 133.1 191.7)">D12</text>
<text x="118.1" y="192.8" transform="rotate(-90 118.1 192.8)">R16</text>
<text x="121.5" y="192.8" transform="rotate(-90 121.5 192.8)">470k/5%</text>
<text x="176.4" y="196.5">MST2V</text>
<text x="133.3" y="200.1" transform="rotate(-90 133.3 200.1)">R17</text>
<text x="136.6" y="200.1" transform="rotate(-90 136.6 200.1)">2.2k/1%</text>
<text x="181.6" y="202.1">+POH-1</text>
<text x="181.6" y="198.6">+POH-2</text>
</g>
<g font-size="1.5" fill="#808080">
<text x="16.8" y="95.3">1</text>
<text x="51.9" y="95.9" transform="rotate(-90 51.9 95.9)">3</text>
<text x="55.4" y="95.9" transform="rotate(-90 55.4 95.9)">1</text>
<text x="16.8" y="98.8">2</text>
<text x="77.6" y="98">-</text>
<text x="79.8" y="96.1" transform="rotate(-90 79.8 96.1)">AC1</text>
<text x="82.1" y="98">+</text>
<text x="16.8" y="102.4">3</text>
<text x="51.9" y="103.5" transform="rotate(-90 51.9 103.5)">4</text>
<text x="55.4" y="103.5" transform="rotate(-90 55.4 103.5)">2</text>
<text x="79.8" y="103.1" transform="rotate(-90 79.8 103.1)">AC2</text>
<text x="140.2" y="113.7">1</text>
<text x="153.9" y="113.7">6</text>
<text x="104.3" y="116.2" transform="rotate(-90 104.3 116.2)">2</text>
<text x="140.2" y="117.3">2</text>
<text x="140.2" y="119.1">3</text>
<text x="142.9" y="118.1">GND</text>
<text x="142.9" y="119.8">VCC</text>
<text x="142.9" y="114.5">DRAIN VSTR</text>
<text x="149.9" y="118.1">NC</text>
<text x="150.1" y="119.8">FB</text>
<text x="153.9" y="117.3">5</text>
<text x="153.9" y="119.1">4</text>
<text x="192.1" y="114.9">6*2</text>
<text x="192.1" y="118.4">5*2</text>
<text x="104.3" y="121" transform="rotate(-90 104.3 121)">1</text>
<text x="180.5" y="120.2">1*2</text>
<text x="180.5" y="125.5">2*2</text>
<text x="192.1" y="120.2">4*2</text>
<text x="192.1" y="123.7">3*2</text>
<text x="134.6" y="146">1</text>
<text x="134.6" y="149.5">2</text>
<text x="144.8" y="146">4</text>
<text x="144.8" y="149.5">3</text>
<text x="147" y="144.2">1</text>
<text x="151.9" y="144.2">2</text>
<text x="147" y="151.3">1</text>
<text x="151.9" y="151.3">2</text>
<text x="92.6" y="174.4">1</text>
<text x="92.6" y="177.9">2</text>
<text x="120.3" y="180.1" transform="rotate(-90 120.3 180.1)">R</text>
<text x="123.8" y="183.4" transform="rotate(-90 123.8 183.4)">A</text>
<text x="123.8" y="180.1" transform="rotate(-90 123.8 180.1)">C</text>
<text x="129.2" y="184.4">1</text>
<text x="134.1" y="184.4">2</text>
<text x="138.1" y="185.9" transform="rotate(-90 138.1 185.9)">1</text>
<text x="138.1" y="181.1" transform="rotate(-90 138.1 181.1)">3</text>
<text x="140.3" y="182.8">2</text>
<text x="174.1" y="197.7">2</text>
<text x="174.1" y="201.3">1</text>
</g>
<g font-size="1.2" fill="#800000">
<text x="191.9" y="116.8" transform="rotate(-90 191.9 116.8)">P1</text>
<text x="181.2" y="124">S1</text>
<text x="191.9" y="122.2" transform="rotate(-90 191.9 122.2)">P2</text>
</g>
</svg>
